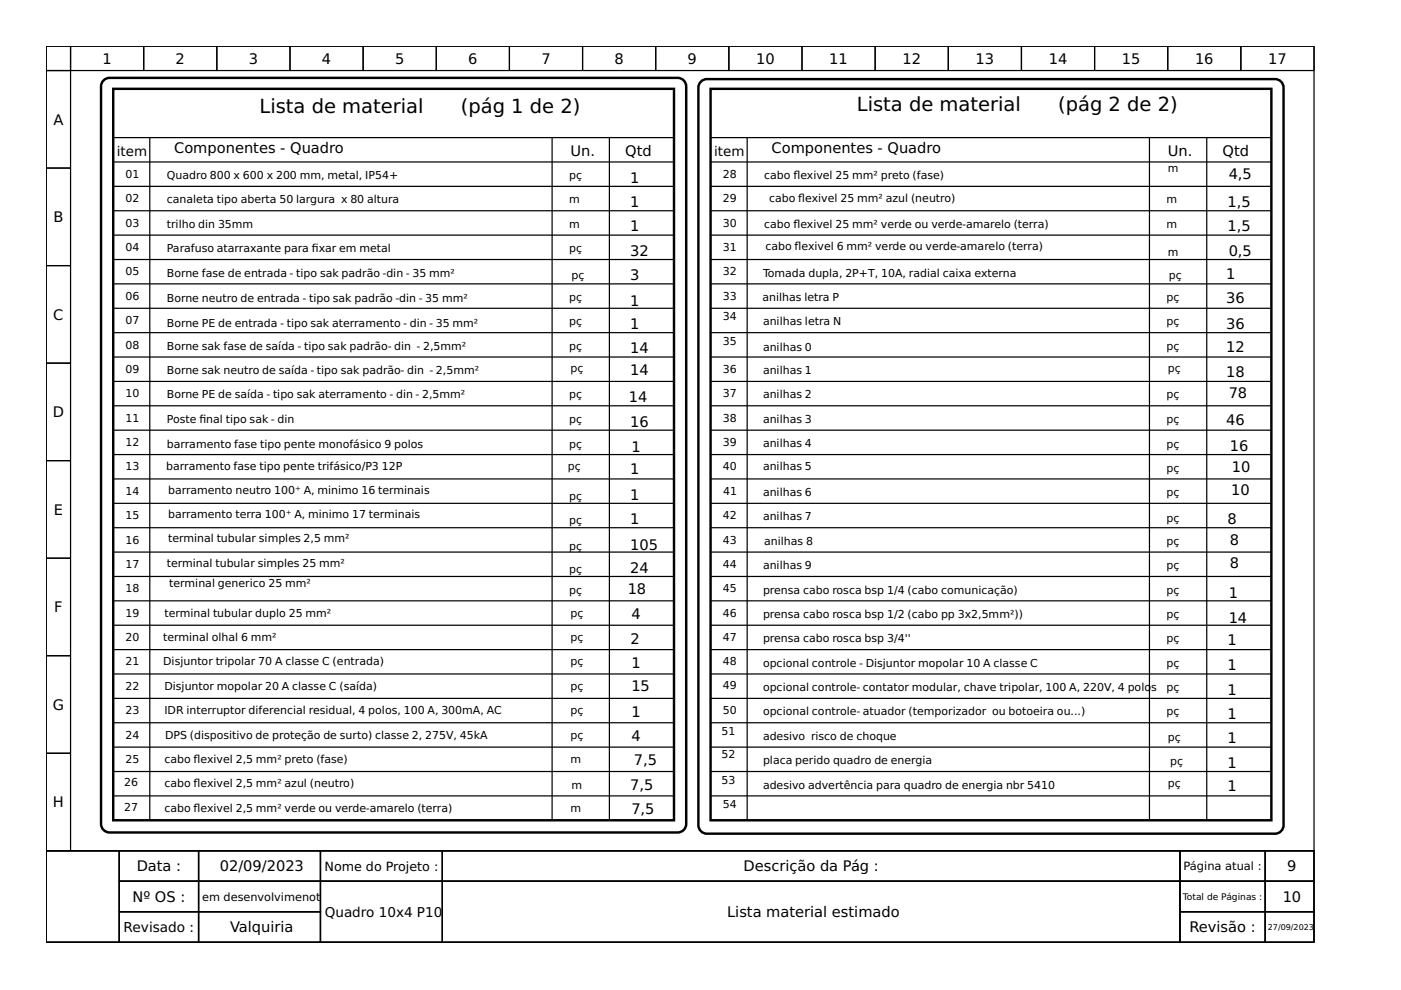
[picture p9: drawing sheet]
<svg xmlns="http://www.w3.org/2000/svg" width="297mm" height="210mm" viewBox="0 0 297 210" stroke-linecap="round" stroke-linejoin="round" font-family="sans-serif">
<g fill="none" stroke="#000" stroke-width=".26">
<path d="M9.8 9.8h268.8v170.6h-268.8zM9.8 9.8h5.2v5.2h-5.2zM9.8 15h5.2v20.6h-5.2zM15 9.8h15.5v5.2h-15.5zM24 18.8h118.9M30.5 9.8h15.5v5.2h-15.5zM46 9.8h15.5v5.2h-15.5zM61.5 9.8h15.5v5.2h-15.5zM77 9.8h15.5v5.2h-15.5zM92.5 9.8h15.5v5.2h-15.5zM108 9.8h15.5v5.2h-15.5zM123.5 9.8h15.5v5.2h-15.5z"/>
<path d="M139 9.8h15.5v5.2h-15.5zM150.7 18.8h118.9M154.5 9.8h15.5v5.2h-15.5zM170 9.8h15.6v5.2h-15.6zM185.6 9.8h15.5v5.2h-15.5zM201.1 9.8h15.5v5.2h-15.5zM216.6 9.8h15.5v5.2h-15.5zM232.1 9.8h15.5v5.2h-15.5zM247.6 9.8h15.5v5.2h-15.5zM263.1 9.8h15.5v5.2h-15.5zM9.8 35.6h5.2v20.7h-5.2zM24 29.2h118.9"/>
<path d="M24 34.3h118.9M24 39.5h118.9M31.8 29.2v144.7M117.1 29.2v144.7M129.2 29.2v144.7M150.7 29.2h118.9M150.7 34.3h118.9M150.7 39.5h118.9M158.4 29.2v144.7M243.7 29.2v144.7M255.9 29.2v144.7M9.8 56.3h5.2v20.7h-5.2z"/>
<path d="M24 55h118.9M24 44.7h118.9M24 49.9h118.9M150.7 55h118.9M150.7 44.7h118.9M150.7 49.9h118.9M9.8 77h5.2v20.7h-5.2zM24 60.2h118.9M24 65.4h118.9M24 70.5h118.9M24 75.7h118.9M150.7 60.2h118.9"/>
<path d="M150.7 65.4h118.9M150.7 70.5h118.9M150.7 75.7h118.9M9.8 97.7h5.2v20.6h-5.2zM24 86h118.9M24 91.2h118.9M24 96.4h118.9M24 80.9h118.9M150.7 86h118.9M150.7 91.2h118.9M150.7 96.4h118.9M150.7 80.9h118.9"/>
<path d="M9.8 118.3h5.2v20.7h-5.2zM24 101.5h118.9M24 106.7h118.9M24 111.9h118.9M24 117.1h118.9M150.7 101.5h118.9M150.7 106.7h118.9M150.7 111.9h118.9M150.7 117.1h118.9M9.8 139h5.2v20.7h-5.2zM24 132.6h118.9M24 137.7h118.9"/>
<path d="M24 122.2h118.9M24 127.4h118.9M150.7 132.6h118.9M150.7 137.7h118.9M150.7 122.2h118.9M150.7 127.4h118.9M9.8 159.7h5.2v20.7h-5.2zM24 142.9h118.9M24 148.1h118.9M24 153.2h118.9M24 158.4h118.9M150.7 142.9h118.9"/>
<path d="M150.7 148.1h118.9M150.7 153.2h118.9M150.7 158.4h118.9M24 163.6h118.9M24 168.7h118.9M150.7 163.6h118.9M150.7 168.7h118.9M9.8 180.4h268.8v19.4h-268.8zM9.8 180.4h15.5v19.4h-15.5zM25.3 180.4h16.8v6.4h-16.8zM25.3 186.8h16.8v6.5h-16.8zM25.3 193.3h16.8v6.5h-16.8z"/>
<path d="M42.1 180.4h25.8v6.4h-25.8zM42.1 186.8h25.8v6.5h-25.8zM42.1 193.3h25.8v6.5h-25.8zM67.9 180.4h25.9v6.4h-25.9zM67.9 186.8h25.9v13h-25.9zM93.8 180.4h156.4v6.4h-156.4zM93.8 186.8h156.4v13h-156.4zM250.2 180.4h18.1v6.4h-18.1zM250.2 186.8h18.1v6.5h-18.1zM250.2 193.3h18.1v6.5h-18.1zM268.3 180.4h10.3v6.4h-10.3zM268.3 186.8h10.3v6.5h-10.3z"/>
<path d="M268.3 193.3h10.3v6.5h-10.3z"/>
</g>
<path d="M22 17l.7-.4 .5-.1h120.5a1.81 1.81 0 0 1 1.8 1.8v156.4a1.81 1.81 0 0 1-1.8 1.8h-120.5a1.81 1.81 0 0 1-1.8-1.8v-156.4l.1-.5zM24 18.8h118.9v155.1h-118.9zM148.6 17.3l.8-.5h.5h120.4a1.81 1.81 0 0 1 1.8 1.8v156.4a1.81 1.81 0 0 1-1.8 1.8h-120.4a1.81 1.81 0 0 1-1.8-1.8v-156.4v-.5zM150.7 18.8h118.9v155.1h-118.9z" fill="none" stroke="#000" stroke-width=".52"/>
<g font-size="4.1">
<text x="181.7" y="23.5">Lista de material</text>
<text x="224.3" y="23.5">(pág 2 de 2)</text>
<text x="55" y="24">Lista de material</text>
<text x="97.7" y="24">(pág 1 de 2)</text>
</g>
<g font-size="3.1">
<text x="21.7" y="13.5">1</text>
<text x="37.2" y="13.5">2</text>
<text x="52.7" y="13.5">3</text>
<text x="68.3" y="13.5">4</text>
<text x="83.8" y="13.5">5</text>
<text x="99.3" y="13.5">6</text>
<text x="114.8" y="13.5">7</text>
<text x="130.3" y="13.5">8</text>
<text x="145.8" y="13.5">9</text>
<text x="160.3" y="13.5">10</text>
<text x="175.8" y="13.5">11</text>
<text x="191.3" y="13.5">12</text>
<text x="206.8" y="13.5">13</text>
<text x="222.4" y="13.5">14</text>
<text x="237.9" y="13.5">15</text>
<text x="253.4" y="13.5">16</text>
<text x="268.9" y="13.5">17</text>
<text x="11.3" y="26.5">A</text>
<text x="36.9" y="32.5">Componentes - Quadro</text>
<text x="120.9" y="33.1">Un.</text>
<text x="132.6" y="33.1">Qtd</text>
<text x="163.6" y="32.5">Componentes - Quadro</text>
<text x="247.6" y="33.1">Un.</text>
<text x="259.2" y="33.1">Qtd</text>
<text x="133.6" y="38.7">1</text>
<text x="260.5" y="38">4,5</text>
<text x="11.3" y="47.1">B</text>
<text x="133.6" y="43.9">1</text>
<text x="260.2" y="43.9">1,5</text>
<text x="133.6" y="49.1">1</text>
<text x="260.2" y="49.1">1,5</text>
<text x="133.6" y="59.4">3</text>
<text x="133.6" y="54.2">32</text>
<text x="260" y="59.2">1</text>
<text x="260.5" y="54.2">0,5</text>
<text x="133.6" y="64.8">1</text>
<text x="260" y="64.3">36</text>
<text x="11.3" y="67.8">C</text>
<text x="133.6" y="69.8">1</text>
<text x="260" y="69.8">36</text>
<text x="133.6" y="74.9">14</text>
<text x="260" y="74.7">12</text>
<text x="133.6" y="79.6">14</text>
<text x="260" y="79.8">18</text>
<text x="11.2" y="88.5">D</text>
<text x="133.3" y="85.3">14</text>
<text x="260.5" y="84.5">78</text>
<text x="133.6" y="90.4">16</text>
<text x="133.9" y="95.9">1</text>
<text x="260" y="90.2">46</text>
<text x="260.8" y="95.6">16</text>
<text x="133.6" y="100.5">1</text>
<text x="261.2" y="100">10</text>
<text x="133.6" y="105.9">1</text>
<text x="261" y="104.9">10</text>
<text x="11.4" y="109.2">E</text>
<text x="133.6" y="111.1">1</text>
<text x="260.2" y="111.1">8</text>
<text x="133.6" y="116.5">105</text>
<text x="260.8" y="115.5">8</text>
<text x="133.1" y="125.8">18</text>
<text x="133.6" y="121.4">24</text>
<text x="260.8" y="120.4">8</text>
<text x="11.5" y="129.8">F</text>
<text x="133.9" y="131.3">4</text>
<text x="260.5" y="126.9">1</text>
<text x="133.7" y="136.4">2</text>
<text x="260.2" y="136.7">1</text>
<text x="260.5" y="132">14</text>
<text x="133.9" y="141.6">1</text>
<text x="260.2" y="142.1">1</text>
<text x="133.9" y="146.5">15</text>
<text x="260.2" y="147.3">1</text>
<text x="11.2" y="150.5">G</text>
<text x="133.9" y="151.9">1</text>
<text x="260.2" y="152.5">1</text>
<text x="133.9" y="157.1">4</text>
<text x="260.2" y="157.6">1</text>
<text x="133.6" y="167.5">7,5</text>
<text x="134.4" y="162.3">7,5</text>
<text x="260.2" y="162.8">1</text>
<text x="260.2" y="167.7">1</text>
<text x="11.2" y="171.2">H</text>
<text x="133.9" y="172.6">7,5</text>
<text x="29" y="184.8">Data :</text>
<text x="46.6" y="184.8">02/09/2023</text>
<text x="157.6" y="184.8">Descrição da Pág :</text>
<text x="272.9" y="184.8">9</text>
<text x="28.1" y="191.2">Nº OS :</text>
<text x="272" y="191.2">10</text>
<text x="48.8" y="197.7">Valquiria</text>
<text x="154.2" y="194.5">Lista material estimado</text>
<text x="252.2" y="197.7">Revisão :</text>
</g>
<g font-size="2.9">
<text x="26.2" y="197.6">Revisado :</text>
<text x="68.9" y="194.4">Quadro 10x4 P10</text>
</g>
<g font-size="2.8">
<text x="24.8" y="33.1">item</text>
<text x="151.4" y="33.1">item</text>
</g>
<text font-size="2.7" x="68.8" y="184.6">Nome do Projeto :</text>
<g font-size="2.4">
<text x="250.9" y="184.5">Página atual :</text>
<text x="42.9" y="191">em desenvolvimenot</text>
</g>
<g font-size="2.3">
<text x="26.6" y="37.7">01</text>
<text x="35.4" y="38">Quadro 800 x 600 x 200 mm, metal, IP54+</text>
<text x="120.7" y="38">pç</text>
<text x="153.2" y="37.8">28</text>
<text x="162" y="38">cabo fexivel 25 mm² preto (fase)</text>
<text x="168.2" y="38">l</text>
<text x="247.6" y="36.6">m</text>
<text x="26.6" y="42.9">02</text>
<text x="35.4" y="43.1">canaleta tipo aberta 50 largura x 80 altura</text>
<text x="120.7" y="43.1">m</text>
<text x="153.2" y="42.9">29</text>
<text x="163.1" y="42.9">cabo fexivel 25 mm² azul (neutro)</text>
<text x="169.3" y="42.9">l</text>
<text x="247.3" y="43.1">m</text>
<text x="26.6" y="53.2">04</text>
<text x="26.6" y="48">03</text>
<text x="35.4" y="53.5">Parafuso atarraxante para fxar em metal</text>
<text x="35.4" y="48.3">trilho din 35mm</text>
<text x="66.1" y="53.5">i</text>
<text x="120.7" y="48.3">m</text>
<text x="120.7" y="53.5">pç</text>
<text x="153.2" y="53.2">31</text>
<text x="153.2" y="48">30</text>
<text x="162" y="48.3">cabo fexivel 25 mm² verde ou verde-amarelo (terra)</text>
<text x="162.3" y="53">cabo fexivel 6 mm² verde ou verde-amarelo (terra)</text>
<text x="168.2" y="48.3">l</text>
<text x="168.5" y="53">l</text>
<text x="247.3" y="48.3">m</text>
<text x="26.6" y="58.4">05</text>
<text x="35.4" y="58.6">Borne fase de entrada - tipo sak padrão -din - 35 mm²</text>
<text x="121.1" y="59.1">pç</text>
<text x="153.2" y="58.4">32</text>
<text x="161.8" y="58.6">Tomada dupla, 2P+T, 10A, radial caixa externa</text>
<text x="247.6" y="54.2">m</text>
<text x="247.8" y="59.1">pç</text>
<text x="26.6" y="63.6">06</text>
<text x="35.4" y="64.1">Borne neutro de entrada - tipo sak padrão -din - 35 mm²</text>
<text x="120.7" y="63.8">pç</text>
<text x="153.2" y="63.6">33</text>
<text x="161.6" y="63.8">anilhas letra P</text>
<text x="247.3" y="63.8">pç</text>
<text x="26.6" y="68.7">07</text>
<text x="35.4" y="69.2">Borne PE de entrada - tipo sak aterramento - din - 35 mm²</text>
<text x="120.7" y="69">pç</text>
<text x="153.2" y="67.9">34</text>
<text x="161.8" y="69">anilhas letra N</text>
<text x="247.3" y="69">pç</text>
<text x="26.6" y="73.9">08</text>
<text x="35.4" y="74.1">Borne sak fase de saída - tipo sak padrão- din - 2,5mm²</text>
<text x="120.7" y="74.1">pç</text>
<text x="153.2" y="73.1">35</text>
<text x="161.8" y="74.4">anilhas 0</text>
<text x="247.3" y="74.1">pç</text>
<text x="26.6" y="79.1">09</text>
<text x="35.4" y="79.3">Borne sak neutro de saída - tipo sak padrão- din - 2,5mm²</text>
<text x="120.9" y="78.8">pç</text>
<text x="153.2" y="79.1">36</text>
<text x="161.8" y="79.3">anilhas 1</text>
<text x="247.6" y="78.8">pç</text>
<text x="26.6" y="89.4">11</text>
<text x="26.6" y="84.2">10</text>
<text x="35.4" y="84.5">Borne PE de saída - tipo sak aterramento - din - 2,5mm²</text>
<text x="35.4" y="89.7">Poste fnal tipo sak - din</text>
<text x="42.3" y="89.7">i</text>
<text x="120.7" y="89.7">pç</text>
<text x="120.7" y="84.5">pç</text>
<text x="153.2" y="89.4">38</text>
<text x="153.2" y="84.2">37</text>
<text x="161.8" y="84.5">anilhas 2</text>
<text x="161.8" y="89.7">anilhas 3</text>
<text x="247.3" y="84.5">pç</text>
<text x="247.3" y="89.7">pç</text>
<text x="26.6" y="94.6">12</text>
<text x="35.4" y="95.1">barramento fase tipo pente monofásico 9 polos</text>
<text x="120.7" y="95.1">pç</text>
<text x="153.2" y="94.6">39</text>
<text x="161.8" y="94.8">anilhas 4</text>
<text x="247.3" y="95.1">pç</text>
<text x="26.6" y="99.7">13</text>
<text x="35.2" y="99.7">barramento fase tipo pente trifásico/P3</text>
<text x="80.9" y="99.7">12P</text>
<text x="120.4" y="99.7">pç</text>
<text x="153.2" y="99.7">40</text>
<text x="161.8" y="99.7">anilhas 5</text>
<text x="247.3" y="100">pç</text>
<text x="26.6" y="104.9">14</text>
<text x="35.6" y="104.6">barramento neutro 100⁺ A, minimo 16 terminais</text>
<text x="120.7" y="105.9">pç</text>
<text x="153.4" y="104.9">41</text>
<text x="161.8" y="105.2">anilhas 6</text>
<text x="247.3" y="105.2">pç</text>
<text x="26.6" y="110.1">15</text>
<text x="35.6" y="109.8">barramento terra 100⁺ A, minimo 17 terminais</text>
<text x="120.7" y="111.1">pç</text>
<text x="153.2" y="110.1">42</text>
<text x="161.8" y="110.3">anilhas 7</text>
<text x="247.3" y="110.6">pç</text>
<text x="26.6" y="115.2">16</text>
<text x="35.6" y="115">terminal tubular simples 2,5 mm²</text>
<text x="120.7" y="116.5">pç</text>
<text x="153.2" y="115.2">43</text>
<text x="162" y="115.5">anilhas 8</text>
<text x="247.3" y="115.5">pç</text>
<text x="26.6" y="125.6">18</text>
<text x="26.6" y="120.4">17</text>
<text x="35.4" y="120.2">terminal tubular simples 25 mm²</text>
<text x="35.9" y="124.6">terminal generico 25 mm²</text>
<text x="120.7" y="125.8">pç</text>
<text x="120.7" y="121.4">pç</text>
<text x="153.2" y="120.4">44</text>
<text x="153.2" y="125.6">45</text>
<text x="161.8" y="120.7">anilhas 9</text>
<text x="161.8" y="125.8">prensa cabo rosca bsp 1/4 (cabo comunicação)</text>
<text x="247.3" y="120.7">pç</text>
<text x="247.3" y="125.8">pç</text>
<text x="26.6" y="130.8">19</text>
<text x="34.9" y="130.8">terminal tubular duplo 25 mm²</text>
<text x="120.9" y="130.8">pç</text>
<text x="153.2" y="130.8">46</text>
<text x="161.8" y="131">prensa cabo rosca bsp 1/2 (cabo pp 3x2,5mm²))</text>
<text x="247.3" y="131">pç</text>
<text x="26.6" y="135.9">20</text>
<text x="34.6" y="135.9">terminal olhal 6 mm²</text>
<text x="120.9" y="135.9">pç</text>
<text x="153.2" y="135.9">47</text>
<text x="161.8" y="136.2">prensa cabo rosca bsp 3/4''</text>
<text x="247.3" y="136.2">pç</text>
<text x="26.6" y="141.1">21</text>
<text x="34.6" y="141.1">Disjuntor tripolar 70 A classe C (entrada)</text>
<text x="120.9" y="141.1">pç</text>
<text x="153.2" y="141.1">48</text>
<text x="161.8" y="141.4">opcional controle - Disjuntor mopolar 10 A classe C</text>
<text x="247.3" y="141.4">pç</text>
<text x="26.6" y="146.3">22</text>
<text x="34.9" y="146.3">Disjuntor mopolar 20 A classe C (saída)</text>
<text x="120.9" y="146.3">pç</text>
<text x="153.2" y="146">49</text>
<text x="161.8" y="146.5">opcional controle- contator modular, chave tripolar, 100 A, 220V, 4 polo</text>
<text x="244.1" y="146.5">s</text>
<text x="247.3" y="146.5">pç</text>
<text x="26.6" y="151.4">23</text>
<text x="34.9" y="151.4">IDR interruptor diferencial residual, 4 polos, 100 A, 300mA, AC</text>
<text x="120.9" y="151.4">pç</text>
<text x="153" y="155.8">51</text>
<text x="153.2" y="151.4">50</text>
<text x="161.8" y="151.7">opcional controle- atuador (temporizador ou botoeira ou...)</text>
<text x="247.3" y="151.7">pç</text>
<text x="26.6" y="156.6">24</text>
<text x="26.6" y="161.8">25</text>
<text x="34.9" y="161.8">cabo fexivel 2,5 mm² preto (fase)</text>
<text x="35" y="156.6">DPS (dispositivo de proteção de surto) classe 2, 275V, 45kA</text>
<text x="41.1" y="161.8">l</text>
<text x="120.9" y="156.6">pç</text>
<text x="120.9" y="161.8">m</text>
<text x="153" y="160.7">52</text>
<text x="161.8" y="156.9">adesivo risco de choque</text>
<text x="247.6" y="157.1">pç</text>
<text x="26.3" y="166.7">26</text>
<text x="34.9" y="166.9">cabo fexivel 2,5 mm² azul (neutro)</text>
<text x="41.1" y="166.9">l</text>
<text x="121.2" y="167.2">m</text>
<text x="153" y="166.2">53</text>
<text x="161.8" y="162">placa perido quadro de energia</text>
<text x="161.8" y="167.2">adesivo advertência para quadro de energia nbr 5410</text>
<text x="247.6" y="166.9">pç</text>
<text x="248.1" y="162.3">pç</text>
<text x="26.3" y="171.9">27</text>
<text x="34.9" y="172.1">cabo fexivel 2,5 mm² verde ou verde-amarelo (terra)</text>
<text x="41.1" y="172.1">l</text>
<text x="120.9" y="172.1">m</text>
<text x="153.2" y="171.3">54</text>
</g>
<text font-size="1.9" x="250.8" y="190.8">Total de Páginas :</text>
<text font-size="1.7" x="268.8" y="197.2">27/09/2023</text>
</svg>
